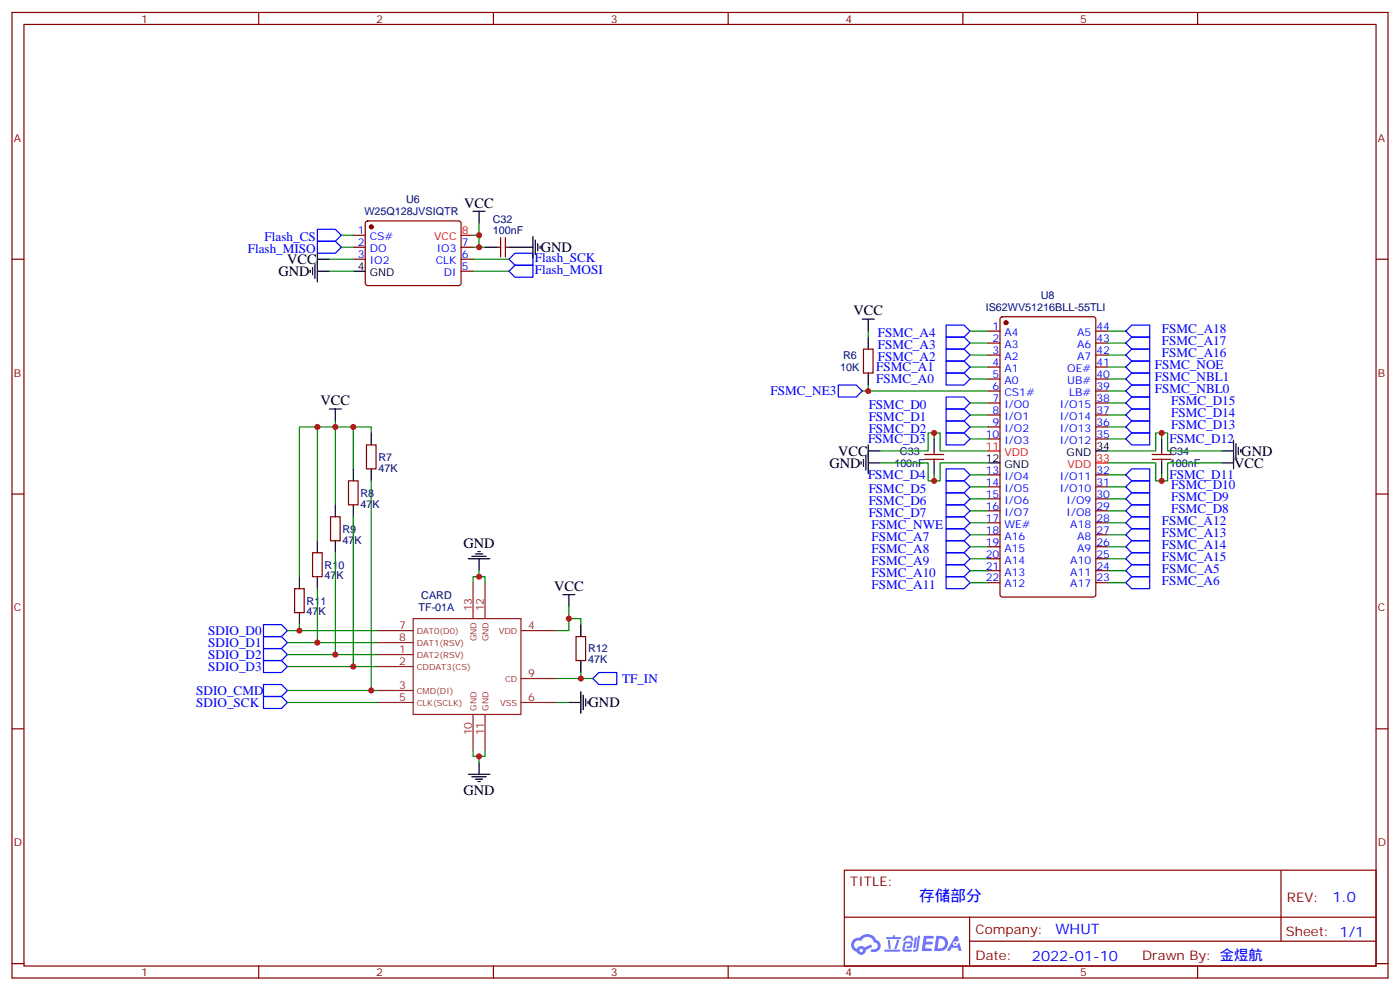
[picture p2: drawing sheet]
<svg xmlns="http://www.w3.org/2000/svg" width="412mm" height="292mm" viewBox="0 0 412 292" stroke-linecap="round" stroke-linejoin="round" font-family="sans-serif">
<g fill="none" stroke="#870000" stroke-width=".35">
<path d="M3.5 3.7h405.4v284.3h-405.4zM7.1 7.2h398.2v277.3h-398.2zM76.2 3.7v3.5M145.3 3.7v3.5M214.5 3.7v3.5M283.6 3.7v3.5M352.8 3.7v3.5M3.5 76.3h3.6M405.3 76.3h3.6M3.5 145.5h3.6M405.3 145.5h3.6M3.5 214.6h3.6"/>
<path d="M405.3 214.6h3.6M248.7 256.3h156.6v28.2h-156.6zM377.3 256.3v20.9M248.7 270.1h156.5M285.6 277.2h119.6M285.6 270.1v14.1M3.5 283.8h3.6M76.2 284.5v3.5M145.3 284.5v3.5M214.5 284.5v3.5M283.6 284.5v3.5M352.8 284.5v3.5"/>
<path d="M405.3 283.8h3.6"/>
</g>
<g fill="#5487ff">
<path d="M272.1 275.6h2.6l.3 .2-.1 .5-2 .1-.1 .9h1.6l.4 .4-.4 .4h-1.7l-.2 1.2h1.8l.3 .4-.2 .3-2.9 .1z"/>
<path d="M281.4 275.6h.7l.4 1.4-.7 .3a.74 .74 0 0 0-1.1 .3 .74 .74 0 0 0 .5 1 .74 .74 0 0 0 .9-.6l.5-.3 .7 2.3h-.9l-.2-.9h-1.9l-.5 .9h-.9z"/>
<path d="M269.5 276h.6l-.4 3a.31 .31 0 0 1-.3 .2 .31 .31 0 0 1-.3-.3z"/>
<path d="M270.4 275.6h.6l-.5 3.9a.89 .89 0 0 1-.7 .7 .89 .89 0 0 1-.9-.3l1-.4z"/>
<path d="M266.8 275.7l.6-.2 1.2 .1 .5 1.3-.6 .2-.4-1-1 .2a.95 .95 0 0 1-1 .8l-.1-.2z"/>
<path d="M266.4 277.4l1.8-.2a1.04 1.04 0 0 1 .6 1.1 1.04 1.04 0 0 1-.8 .9h-.7a.29 .29 0 0 1-.3-.3 .29 .29 0 0 1 .3-.3h.7l.2-.8-1.4 .1-.4 1.7 1.9 .1a.29 .29 0 0 1 .3 .3 .29 .29 0 0 1-.3 .2h-2l-.4-.3 .2-2z"/>
<path d="M260.5 279.7h4.4a.3 .3 0 0 1 .3 .3 .3 .3 0 0 1-.3 .2h-4.3z"/>
<path d="M264.3 276.7h.6l-.5 1.7a1.02 1.02 0 0 1-.7 1.1l-.2-.2z"/>
<path d="M261.5 276.8h.6l.3 2.4-.3 .3-.3-.2z"/>
<path d="M261.1 275.9h1.9l.2-.5h.5l-.1 .5h1.5a.29 .29 0 0 1 .3 .4 .29 .29 0 0 1-.3 .2h-3.9z"/>
<path d="M275.8 275.6l-.6 4.5h1.4a2.27 2.27 0 0 0 2.7-2.3 2.27 2.27 0 0 0-2.7-2.2zM276.6 276.4a1.5 1.5 0 0 1 1.8 1.5 1.5 1.5 0 0 1-1.9 1.4h-.3z"/>
<path d="M251.4 276.7a2.09 2.09 0 0 0 1 3.6 1.37 1.37 0 0 0 1.5 .9 1.37 1.37 0 0 0 1.1-1.4l2-1-.5-.7-1.8 .9a1.4 1.4 0 0 0-2.3 .4 1.32 1.32 0 0 1-.6-1.8 1.32 1.32 0 0 1 1.9-.5 2.02 2.02 0 0 1 2-1.2 2.02 2.02 0 0 1 1.8 1.6 1.09 1.09 0 0 1 1.1 1.4 1.09 1.09 0 0 1-1.6 .6 .41 .41 0 0 0-.5 .4 .41 .41 0 0 0 .4 .5 1.89 1.89 0 0 0 2.4-1.2 1.89 1.89 0 0 0-1.2-2.4 2.98 2.98 0 0 0-5-.7l-1 .2zM253.2 279.9a.52 .52 0 0 1 1 0 .52 .52 0 0 1-1 0z"/>
<circle cx="281.4" cy="277.9" r=".28"/>
</g>
<g fill="#870000" stroke="#870000" stroke-width=".35">
<circle cx="109.4" cy="66.8" r=".53"/>
<circle cx="296.3" cy="95" r=".53"/>
</g>
<g fill="none" stroke="#870000" stroke-width=".35">
<path d="M104.1 69.3h3.5M104.1 72.8h3.5M104.1 76.3h3.5M107.8 65.3l.5-.2h27.1l.4 .7v17.9l-.7 .4-27.1-.1-.4-.6v-17.6zM135.8 72.8h3.5M135.8 76.3h3.5M135.8 79.9h3.5M146.4 72.8h1.1M147.5 70v5.6M148.9 72.8h1M148.9 70v5.6M291 97.5h3.6"/>
<path d="M294.8 93.5l.5-.2h26.8l.6 .4 .1 81.4-.5 .7h-27l-.7-.4v-81.4zM322.8 97.5h3.5M254.4 102.8h2.8v7.1h-2.8zM291 101h3.6M291 104.6h3.6M291 108.1h3.6M291 111.6h3.6M291 115.1h3.6M291 118.7h3.6M322.8 101h3.5M322.8 104.6h3.5M322.8 108.1h3.5"/>
<path d="M322.8 111.6h3.5M322.8 115.1h3.5M322.8 118.7h3.5M107.9 131h2.9v7.1h-2.9zM272.3 133.8h5.7M272.3 135.3h5.7M275.2 132.8v1M275.2 135.3v1M291 122.2h3.6M291 125.7h3.6M291 129.3h3.6M291 139.8h3.6"/>
<path d="M322.8 122.2h3.5M322.8 125.7h3.5M322.8 129.3h3.5M322.8 139.8h3.5M339.4 133.8h5.6M339.4 135.3h5.6M342.2 132.8v1M342.2 135.3v1M97.4 152.2h2.8v7h-2.8zM102.7 141.6h2.8v7.1h-2.8zM291 143.4h3.6M291 146.9h3.6"/>
<path d="M291 150.4h3.6M291 154h3.6M291 157.5h3.6M322.8 143.4h3.5M322.8 146.9h3.5M322.8 150.4h3.5M322.8 154h3.5M322.8 157.5h3.5M86.8 173.4h2.8v7h-2.8zM92.1 162.8h2.8v7h-2.8zM291 161h3.6M291 164.5h3.6"/>
<path d="M291 168.1h3.6M291 171.6h3.6M322.8 161h3.5M322.8 164.5h3.5M322.8 168.1h3.5M322.8 171.6h3.5M169.7 187.5h2.8v7h-2.8z"/>
</g>
<g fill="none" stroke="#000" stroke-width=".35">
<path d="M91.4 79.5v.7M92.1 78.8v2.1M92.8 77.8v4.2M93.5 79.9h3.5M93.5 76.3h3.5M93.5 74.6v8.4M104.1 79.9h3.5M139.3 62.2h3.6M141.1 62.2v3.6M142.9 72.8h3.5M149.9 72.8h7.1M157 69.6v6.4"/>
<path d="M157.7 70.7v4.2M158.4 71.8v2.1M159.1 72.5v.7M254 94h3.5M255.8 94v3.5M255.8 99.3v3.5M255.8 109.9v3.5M97 120.4h3.5M98.8 120.4v3.6M104.1 138.1v3.5M109.4 127.5v3.5M109.4 138.1v3.5"/>
<path d="M253.6 136v.7M254.4 135.3v2.1M255.1 134.2v4.2M255.8 136.3h3.5M255.8 132.8h3.5M255.8 131v8.5M275.2 129.3v3.5M275.2 136.3v3.5M291 136.3h3.6M322.8 132.8h3.5M342.2 129.3v3.5M342.2 136.3v3.5"/>
<path d="M359.8 136.3h3.6M359.8 132.8h3.6M363.4 129.6v8.5M364.1 130.7v4.2M364.8 131.7v2.1M365.5 132.4v.7M93.5 159.2v3.6M98.8 148.7v3.5M98.8 159.2v3.6M104.1 148.7v3.5M88.2 169.8v3.6M93.5 169.8v3.6"/>
<path d="M137.9 164.5h6.4M139 163.8h4.2M140.1 163.1h2.1M140.8 162.4h.7M141.1 164.5v3.6M165.8 175.1h3.5M167.6 175.1v3.5M88.2 180.4v3.5M171.1 183.9v3.6M171.1 194.5v3.5M167.6 206.9h3.5M171.1 203.7v6.3"/>
<path d="M171.8 204.8v4.2M172.5 205.8v2.1M173.2 206.5v.7M137.9 228h6.4M139 228.7h4.2M140.1 229.4h2.1M140.8 230.2h.7M141.1 224.5v3.5"/>
</g>
<path d="M135.8 69.3h3.5M291 132.8h3.6M322.8 136.3h3.5" fill="none" stroke="#f00" stroke-width=".35"/>
<g fill="none" stroke="#00f" stroke-width=".35">
<path d="M93.5 67.5h5.3l1.7 1.8-1.7 1.7h-5.3zM93.5 71h5.3l1.7 1.8-1.7 1.8h-5.3zM149.9 76.3l1.8-1.7h5.3v3.5h-5.3zM149.9 79.9l1.8-1.8h5.3v3.5h-5.3zM278.7 99.3h5.3l1.8 1.7-1.8 1.8h-5.3zM278.7 95.7h5.3l1.8 1.8-1.8 1.8h-5.3zM331.6 97.5l1.8-1.8h5.3v3.6h-5.3zM333.4 99.3h5.3v3.5h-5.3l-1.8-1.8zM246.9 113.4h5.3l1.8 1.7-1.8 1.8h-5.3zM278.7 109.9h5.3l1.8 1.7-1.8 1.8h-5.3zM278.7 106.3h5.3l1.8 1.8-1.8 1.8h-5.3zM278.7 102.8h5.3l1.8 1.8-1.8 1.7h-5.3z"/>
<path d="M278.7 116.9h5.3l1.8 1.8-1.8 1.7h-5.3zM331.6 104.6l1.8-1.8h5.3v3.5h-5.3zM331.6 111.6l1.8-1.7h5.3v3.5h-5.3zM333.4 106.3h5.3v3.6h-5.3l-1.8-1.8zM333.4 113.4h5.3v3.5h-5.3l-1.8-1.8zM333.4 116.9h5.3v3.5h-5.3l-1.8-1.7zM278.7 120.4h5.3l1.8 1.8-1.8 1.8h-5.3zM278.7 124h5.3l1.8 1.7-1.8 1.8h-5.3zM278.7 127.5h5.3l1.8 1.8-1.8 1.7h-5.3zM278.7 138.1h5.3l1.8 1.7-1.8 1.8h-5.3zM331.6 129.3l1.8-1.8h5.3v3.5h-5.3zM331.6 122.2l1.8-1.8h5.3v3.6h-5.3z"/>
<path d="M333.4 138.1h5.3v3.5h-5.3l-1.8-1.8zM333.4 124h5.3v3.5h-5.3l-1.8-1.8zM278.7 159.2h5.3l1.8 1.8-1.8 1.8h-5.3zM278.7 155.7h5.3l1.8 1.8-1.8 1.7h-5.3zM278.7 152.2h5.3l1.8 1.8-1.8 1.7h-5.3zM278.7 141.6h5.3l1.8 1.8-1.8 1.7h-5.3zM278.7 145.1h5.3l1.8 1.8-1.8 1.8h-5.3zM278.7 148.7h5.3l1.8 1.7-1.8 1.8h-5.3zM331.6 154l1.8-1.8h5.3v3.5h-5.3zM331.6 143.4l1.8-1.8h5.3v3.5h-5.3zM333.4 155.7h5.3v3.5h-5.3l-1.8-1.7zM333.4 148.7h5.3v3.5h-5.3l-1.8-1.8z"/>
<path d="M333.4 145.1h5.3v3.6h-5.3l-1.8-1.8zM278.7 169.8h5.3l1.8 1.8-1.8 1.8h-5.3zM278.7 166.3h5.3l1.8 1.8-1.8 1.7h-5.3zM278.7 162.8h5.3l1.8 1.7-1.8 1.8h-5.3zM331.6 161l1.8-1.8h5.3v3.6h-5.3zM331.6 168.1l1.8-1.8h5.3v3.5h-5.3zM333.4 162.8h5.3v3.5h-5.3l-1.8-1.8zM333.4 169.8h5.3v3.6h-5.3l-1.8-1.8zM77.6 183.9h5.3l1.8 1.8-1.8 1.8h-5.3zM77.6 187.5h5.3l1.8 1.7-1.8 1.8h-5.3zM77.6 191h5.3l1.8 1.8-1.8 1.7h-5.3zM77.6 194.5h5.3l1.8 1.8-1.8 1.7h-5.3z"/>
<path d="M174.6 199.8l1.8-1.8h5.3v3.6h-5.3zM77.6 201.6h5.3l1.8 1.7-1.8 1.8h-5.3zM77.6 205.1h5.3l1.8 1.8-1.8 1.7h-5.3z"/>
</g>
<g fill="none" stroke="#008700" stroke-width=".35">
<path d="M97 76.3h7.1M97 79.9h7.1M100.5 69.3h3.6M100.5 72.8h3.6M139.3 72.8h3.6M139.3 69.3h1.8M139.3 76.3h10.6M139.3 79.9h10.6M141.1 65.8v7M255.8 97.5v1.8M285.8 97.5h5.2M326.3 97.5h5.3"/>
<path d="M254 115.1h37M255.8 113.4v1.7M285.8 108.1h5.2M285.8 101h5.2M285.8 104.6h5.2M285.8 111.6h5.2M285.8 118.7h5.2M326.3 108.1h5.3M326.3 101h5.3M326.3 104.6h5.3M326.3 111.6h5.3M326.3 115.1h5.3"/>
<path d="M326.3 118.7h5.3M93.5 125.7h-5.3v44.1M98.8 124v1.7h10.6v1.8M104.1 125.7v12.4M259.3 136.3h14.1v5.3h3.5v-5.3h14.1M259.3 132.8h14.1v-5.3h3.5v5.3h14.1M275.2 127.5v1.8M275.2 139.8v1.8M285.8 122.2h5.2M285.8 125.7h5.2M285.8 129.3h5.2M285.8 139.8h5.2"/>
<path d="M326.3 136.3h14.1v5.3h3.6v-5.3h15.8M326.3 132.8h14.1v-5.3h3.6v5.3h15.8M326.3 122.2h5.3M326.3 125.7h5.3M326.3 129.3h5.3M326.3 139.8h5.3M342.2 127.5v1.8M342.2 139.8v1.8M98.8 148.7v-23h-5.3v33.5M104.1 152.2v44.1M109.4 141.6v61.7M285.8 143.4h5.2"/>
<path d="M285.8 146.9h5.2M285.8 150.4h5.2M285.8 154h5.2M285.8 157.5h5.2M326.3 143.4h5.3M326.3 146.9h5.3M326.3 150.4h5.3M326.3 154h5.3M326.3 157.5h5.3M93.5 173.4v15.8M98.8 162.8v30M141.1 168.1v1.7h1.8v1.8"/>
<path d="M141.1 169.8h-1.8v1.8M167.6 178.6v7.1h-3.6M285.8 161h5.2M285.8 164.5h5.2M285.8 168.1h5.2M285.8 171.6h5.2M326.3 161h5.3M326.3 164.5h5.3M326.3 168.1h5.3M326.3 171.6h5.3M84.7 185.7h26.4M84.7 189.2h26.4"/>
<path d="M84.7 192.8h26.4M84.7 196.3h26.4M88.2 183.9v1.8M167.6 182.2h3.5v1.7M171.1 198v1.8h-7.1M171.1 199.8h3.5M84.7 203.3h26.4M84.7 206.9h26.4M164 206.9h3.6M139.3 221v1.7h1.8M142.9 221v1.7h-1.8v1.8"/>
</g>
<g fill="none" stroke="#8c2424" stroke-width=".35">
<path d="M139.3 171.6v10.6M142.9 171.6v10.6M111.1 192.8h10.6M111.1 196.3h10.6M111.1 185.7h10.6M111.1 189.2h10.6M121.7 182.2h31.8v28.2h-31.8zM153.5 185.7h10.5M153.5 199.8h10.5M111.1 203.3h10.6M111.1 206.9h10.6M139.3 210.4v10.6"/>
<path d="M142.9 210.4v10.6M153.5 206.9h10.5"/>
</g>
<g fill="#c00">
<circle cx="141.1" cy="72.8" r=".88"/>
<circle cx="141.1" cy="69.3" r=".88"/>
<circle cx="275.2" cy="127.5" r=".88"/>
<circle cx="275.2" cy="141.6" r=".88"/>
<circle cx="342.2" cy="127.5" r=".88"/>
<circle cx="342.2" cy="141.6" r=".88"/>
<circle cx="88.2" cy="185.7" r=".88"/>
<circle cx="93.5" cy="189.2" r=".88"/>
<circle cx="98.8" cy="192.8" r=".88"/>
<circle cx="104.1" cy="196.3" r=".88"/>
<circle cx="109.4" cy="203.3" r=".88"/>
<circle cx="104.1" cy="125.7" r=".88"/>
<circle cx="98.8" cy="125.7" r=".88"/>
<circle cx="93.5" cy="125.7" r=".88"/>
<circle cx="141.1" cy="169.8" r=".88"/>
<circle cx="141.1" cy="222.7" r=".88"/>
<circle cx="167.6" cy="182.2" r=".88"/>
<circle cx="171.1" cy="199.8" r=".88"/>
<circle cx="255.8" cy="115.1" r=".88"/>
</g>
<text font-size="4.6" fill="#00f" x="270.8" y="265.3">存储部分</text>
<g font-size="4.2">
<text x="136.8" y="61.2">VCC</text>
<text x="84.6" y="77.7">VCC</text>
<text x="159.3" y="74.3">GND</text>
<text x="82" y="81.3">GND</text>
<text x="251.4" y="92.9">VCC</text>
<text x="94.4" y="119.3">VCC</text>
<text x="244.3" y="137.8">GND</text>
<text x="246.9" y="134.2">VCC</text>
<text x="363.5" y="137.8">VCC</text>
<text x="365.7" y="134.3">GND</text>
<text x="136.5" y="161.2">GND</text>
<text x="163.2" y="174">VCC</text>
<text x="173.4" y="208.3">GND</text>
<text x="136.5" y="234.1">GND</text>
</g>
<g font-size="4.2" fill="#00f">
<text x="392.5" y="265.5">1.0</text>
<text x="310.9" y="275.1">WHUT</text>
<text x="304" y="282.9">2022-01-10</text>
</g>
<g font-size="3.9" fill="#00f">
<text x="77.9" y="71">Flash_CS</text>
<text x="73" y="74.6">Flash_MISO</text>
<text x="157.5" y="77.1">Flash_SCK</text>
<text x="157.5" y="80.6">Flash_MOSI</text>
<text x="258.6" y="99.4">FSMC_A4</text>
<text x="342.3" y="98.2">FSMC_A18</text>
<text x="342.3" y="101.7">FSMC_A17</text>
<text x="258.6" y="106.4">FSMC_A2</text>
<text x="258.6" y="102.9">FSMC_A3</text>
<text x="342.3" y="105.2">FSMC_A16</text>
<text x="258.1" y="112.9">FSMC_A0</text>
<text x="258.1" y="109.4">FSMC_A1</text>
<text x="340.2" y="108.8">FSMC_NOE</text>
<text x="340.2" y="112.3">FSMC_NBL1</text>
<text x="227" y="116.4">FSMC_NE3</text>
<text x="340.2" y="115.8">FSMC_NBL0</text>
<text x="345" y="119.3">FSMC_D15</text>
<text x="255.9" y="120.5">FSMC_D0</text>
<text x="255.9" y="124.1">FSMC_D1</text>
<text x="345" y="122.9">FSMC_D14</text>
<text x="255.7" y="130.5">FSMC_D3</text>
<text x="255.9" y="127.6">FSMC_D2</text>
<text x="344.5" y="130.5">FSMC_D12</text>
<text x="345" y="126.4">FSMC_D13</text>
<text x="255.7" y="141.1">FSMC_D4</text>
<text x="344.5" y="141.1">FSMC_D11</text>
<text x="255.9" y="145.2">FSMC_D5</text>
<text x="255.9" y="148.7">FSMC_D6</text>
<text x="345" y="147.6">FSMC_D9</text>
<text x="345" y="144">FSMC_D10</text>
<text x="255.9" y="152.3">FSMC_D7</text>
<text x="256.7" y="155.8">FSMC_NWE</text>
<text x="342.3" y="154.6">FSMC_A12</text>
<text x="345" y="151.1">FSMC_D8</text>
<text x="256.7" y="159.3">FSMC_A7</text>
<text x="342.3" y="158.1">FSMC_A13</text>
<text x="342.3" y="161.7">FSMC_A14</text>
<text x="256.7" y="166.4">FSMC_A9</text>
<text x="256.7" y="162.9">FSMC_A8</text>
<text x="342.3" y="165.2">FSMC_A15</text>
<text x="256.7" y="169.9">FSMC_A10</text>
<text x="256.7" y="173.4">FSMC_A11</text>
<text x="342.3" y="172.2">FSMC_A6</text>
<text x="342.3" y="168.7">FSMC_A5</text>
<text x="61.4" y="187">SDIO_D0</text>
<text x="61.4" y="190.5">SDIO_D1</text>
<text x="61.4" y="194">SDIO_D2</text>
<text x="61.4" y="197.5">SDIO_D3</text>
<text x="183.2" y="201.1">TF_IN</text>
<text x="57.8" y="204.6">SDIO_CMD</text>
<text x="57.8" y="208.1">SDIO_SCK</text>
</g>
<g font-size="3.9" fill="#800">
<text x="250.5" y="260.8">TITLE:</text>
<text x="379.1" y="265.5">REV:</text>
<text x="287.4" y="275">Company:</text>
<text x="378.7" y="275.7">Sheet: 1/1</text>
<text x="287.4" y="282.7">Date:</text>
<text x="336.4" y="282.8">Drawn By: 金煜航</text>
</g>
<g font-size="3.2" fill="#800">
<text x="41.6" y="6.7">1</text>
<text x="110.8" y="6.7">2</text>
<text x="179.9" y="6.7">3</text>
<text x="249.1" y="6.7">4</text>
<text x="318.2" y="6.7">5</text>
<text x="4.1" y="41.8">A</text>
<text x="405.9" y="41.8">A</text>
<text x="4.1" y="110.9">B</text>
<text x="405.9" y="110.9">B</text>
<text x="4.1" y="180.1">C</text>
<text x="405.9" y="180.1">C</text>
<text x="4.1" y="249.2">D</text>
<text x="405.9" y="249.2">D</text>
<text x="41.6" y="287.5">1</text>
<text x="110.8" y="287.5">2</text>
<text x="179.9" y="287.5">3</text>
<text x="249.1" y="287.5">4</text>
<text x="318.2" y="287.5">5</text>
</g>
<g font-size="3.2" fill="#000080">
<text x="119.6" y="59.8">U6</text>
<text x="107.3" y="63.4">W25Q128JVSIQTR</text>
<text x="145.2" y="65.7">C32</text>
<text x="145.1" y="68.9">100nF</text>
<text x="306.6" y="88.1">U8</text>
<text x="290.4" y="91.6">IS62WV51216BLL-55TLI</text>
<text x="248.4" y="105.7">R6</text>
<text x="247.5" y="109.2">10K</text>
<text x="111.5" y="135.7">R7</text>
<text x="263.4" y="137.5">100nF</text>
<text x="265.1" y="133.9">C33</text>
<text x="344.5" y="133.9">C34</text>
<text x="344.6" y="137.4">100nF</text>
<text x="111.5" y="138.9">47K</text>
<text x="106.2" y="149.5">47K</text>
<text x="106.2" y="146.3">R8</text>
<text x="100.9" y="160.1">47K</text>
<text x="100.9" y="156.9">R9</text>
<text x="95.6" y="167.4">R10</text>
<text x="95.6" y="170.6">47K</text>
<text x="90.3" y="178">R11</text>
<text x="123.3" y="179.8">TF-01A</text>
<text x="124.1" y="176.3">CARD</text>
<text x="90.3" y="181.2">47K</text>
<text x="173.2" y="195.3">47K</text>
<text x="173.2" y="192.1">R12</text>
</g>
<g font-size="3.2" fill="#00f">
<text x="105.4" y="68.9">1</text>
<text x="108.9" y="70.7">CS#</text>
<text x="105.4" y="72.5">2</text>
<text x="105.4" y="76">3</text>
<text x="108.9" y="74.2">DO</text>
<text x="108.9" y="77.8">IO2</text>
<text x="128.3" y="77.8">CLK</text>
<text x="128.7" y="74.2">IO3</text>
<text x="136" y="76">6</text>
<text x="136" y="72.5">7</text>
<text x="130.7" y="81.3">DI</text>
<text x="136" y="79.5">5</text>
<text x="292.4" y="97.2">1</text>
<text x="292.4" y="100.7">2</text>
<text x="295.9" y="98.9">A4</text>
<text x="317.3" y="98.9">A5</text>
<text x="323" y="100.7">43</text>
<text x="323" y="97.2">44</text>
<text x="292.4" y="104.2">3</text>
<text x="292.4" y="107.7">4</text>
<text x="295.9" y="102.4">A3</text>
<text x="295.9" y="106">A2</text>
<text x="317.3" y="106">A7</text>
<text x="317.3" y="102.4">A6</text>
<text x="323" y="107.7">41</text>
<text x="323" y="104.2">42</text>
<text x="292.4" y="111.3">5</text>
<text x="295.9" y="109.5">A1</text>
<text x="295.9" y="113">A0</text>
<text x="314.4" y="109.5">OE#</text>
<text x="314.4" y="113">UB#</text>
<text x="323" y="111.3">40</text>
<text x="292.4" y="114.8">6</text>
<text x="292.4" y="118.3">7</text>
<text x="295.9" y="116.6">CS1#</text>
<text x="314.9" y="116.6">LB#</text>
<text x="323" y="118.3">38</text>
<text x="323" y="114.8">39</text>
<text x="292.4" y="121.8">8</text>
<text x="292.4" y="125.4">9</text>
<text x="295.9" y="120.1">I/O0</text>
<text x="295.9" y="123.6">I/O1</text>
<text x="312.2" y="123.6">I/O14</text>
<text x="312.2" y="120.1">I/O15</text>
<text x="323" y="125.4">36</text>
<text x="323" y="121.8">37</text>
<text x="290.4" y="128.9">10</text>
<text x="295.9" y="127.1">I/O2</text>
<text x="295.9" y="130.7">I/O3</text>
<text x="312.2" y="130.7">I/O12</text>
<text x="312.2" y="127.1">I/O13</text>
<text x="323" y="128.9">35</text>
<text x="290.4" y="139.5">13</text>
<text x="290.4" y="143">14</text>
<text x="295.9" y="141.3">I/O4</text>
<text x="312.2" y="141.3">I/O11</text>
<text x="323" y="143">31</text>
<text x="323" y="139.5">32</text>
<text x="290.4" y="146.5">15</text>
<text x="295.9" y="144.8">I/O5</text>
<text x="295.9" y="148.3">I/O6</text>
<text x="312.2" y="144.8">I/O10</text>
<text x="314.2" y="148.3">I/O9</text>
<text x="323" y="146.5">30</text>
<text x="290.4" y="150.1">16</text>
<text x="290.4" y="153.6">17</text>
<text x="295.9" y="151.8">I/O7</text>
<text x="295.9" y="155.4">WE#</text>
<text x="314.2" y="151.8">I/O8</text>
<text x="315.3" y="155.4">A18</text>
<text x="323" y="153.6">28</text>
<text x="323" y="150.1">29</text>
<text x="290.4" y="157.1">18</text>
<text x="290.4" y="160.7">19</text>
<text x="295.9" y="158.9">A16</text>
<text x="317.3" y="158.9">A8</text>
<text x="323" y="160.7">26</text>
<text x="323" y="157.1">27</text>
<text x="290.4" y="164.2">20</text>
<text x="290.4" y="167.7">21</text>
<text x="295.9" y="162.4">A15</text>
<text x="295.9" y="165.9">A14</text>
<text x="315.3" y="165.9">A10</text>
<text x="317.3" y="162.4">A9</text>
<text x="323" y="167.7">24</text>
<text x="323" y="164.2">25</text>
<text x="290.4" y="171.2">22</text>
<text x="295.9" y="169.5">A13</text>
<text x="295.9" y="173">A12</text>
<text x="315.3" y="173">A17</text>
<text x="315.3" y="169.5">A11</text>
<text x="323" y="171.2">23</text>
</g>
<g font-size="3.2" fill="#f00">
<text x="127.9" y="70.7">VCC</text>
<text x="136" y="68.9">8</text>
<text x="290.4" y="132.4">11</text>
<text x="295.9" y="134.2">VDD</text>
<text x="314.4" y="137.7">VDD</text>
<text x="323" y="136">33</text>
</g>
<g font-size="3.2">
<text x="105.4" y="79.5">4</text>
<text x="108.9" y="81.3">GND</text>
<text x="290.4" y="136">12</text>
<text x="295.9" y="137.7">GND</text>
<text x="314.2" y="134.2">GND</text>
<text x="323" y="132.4">34</text>
</g>
<g font-size="3.2" fill="#8d2323">
<text x="117.6" y="185.3">7</text>
<text x="139" y="180.1" transform="rotate(-90 139 180.1)">13</text>
<text x="142.5" y="180.1" transform="rotate(-90 142.5 180.1)">12</text>
<text x="155.6" y="185.3">4</text>
<text x="117.6" y="188.9">8</text>
<text x="117.6" y="192.4">1</text>
<text x="117.6" y="195.9">2</text>
<text x="117.6" y="203">3</text>
<text x="155.6" y="199.5">9</text>
<text x="117.6" y="206.5">5</text>
<text x="155.6" y="206.5">6</text>
<text x="139" y="216.5" transform="rotate(-90 139 216.5)">10</text>
<text x="142.5" y="216.5" transform="rotate(-90 142.5 216.5)">11</text>
</g>
<g font-size="2.5" fill="#8d2323">
<text x="122.8" y="186.8">DAT0(D0)</text>
<text x="122.8" y="190.3">DAT1(RSV)</text>
<text x="140.4" y="188.9" transform="rotate(-90 140.4 188.9)">GND</text>
<text x="143.9" y="188.9" transform="rotate(-90 143.9 188.9)">GND</text>
<text x="146.9" y="186.8">VDD</text>
<text x="122.8" y="193.8">DAT2(RSV)</text>
<text x="122.8" y="197.3">CDDAT3(CS)</text>
<text x="148.8" y="200.9">CD</text>
<text x="122.8" y="204.4">CMD(DI)</text>
<text x="122.8" y="207.9">CLK(SCLK)</text>
<text x="140.4" y="209.3" transform="rotate(-90 140.4 209.3)">GND</text>
<text x="143.9" y="209.3" transform="rotate(-90 143.9 209.3)">GND</text>
<text x="147.3" y="207.9">VSS</text>
</g>
</svg>
